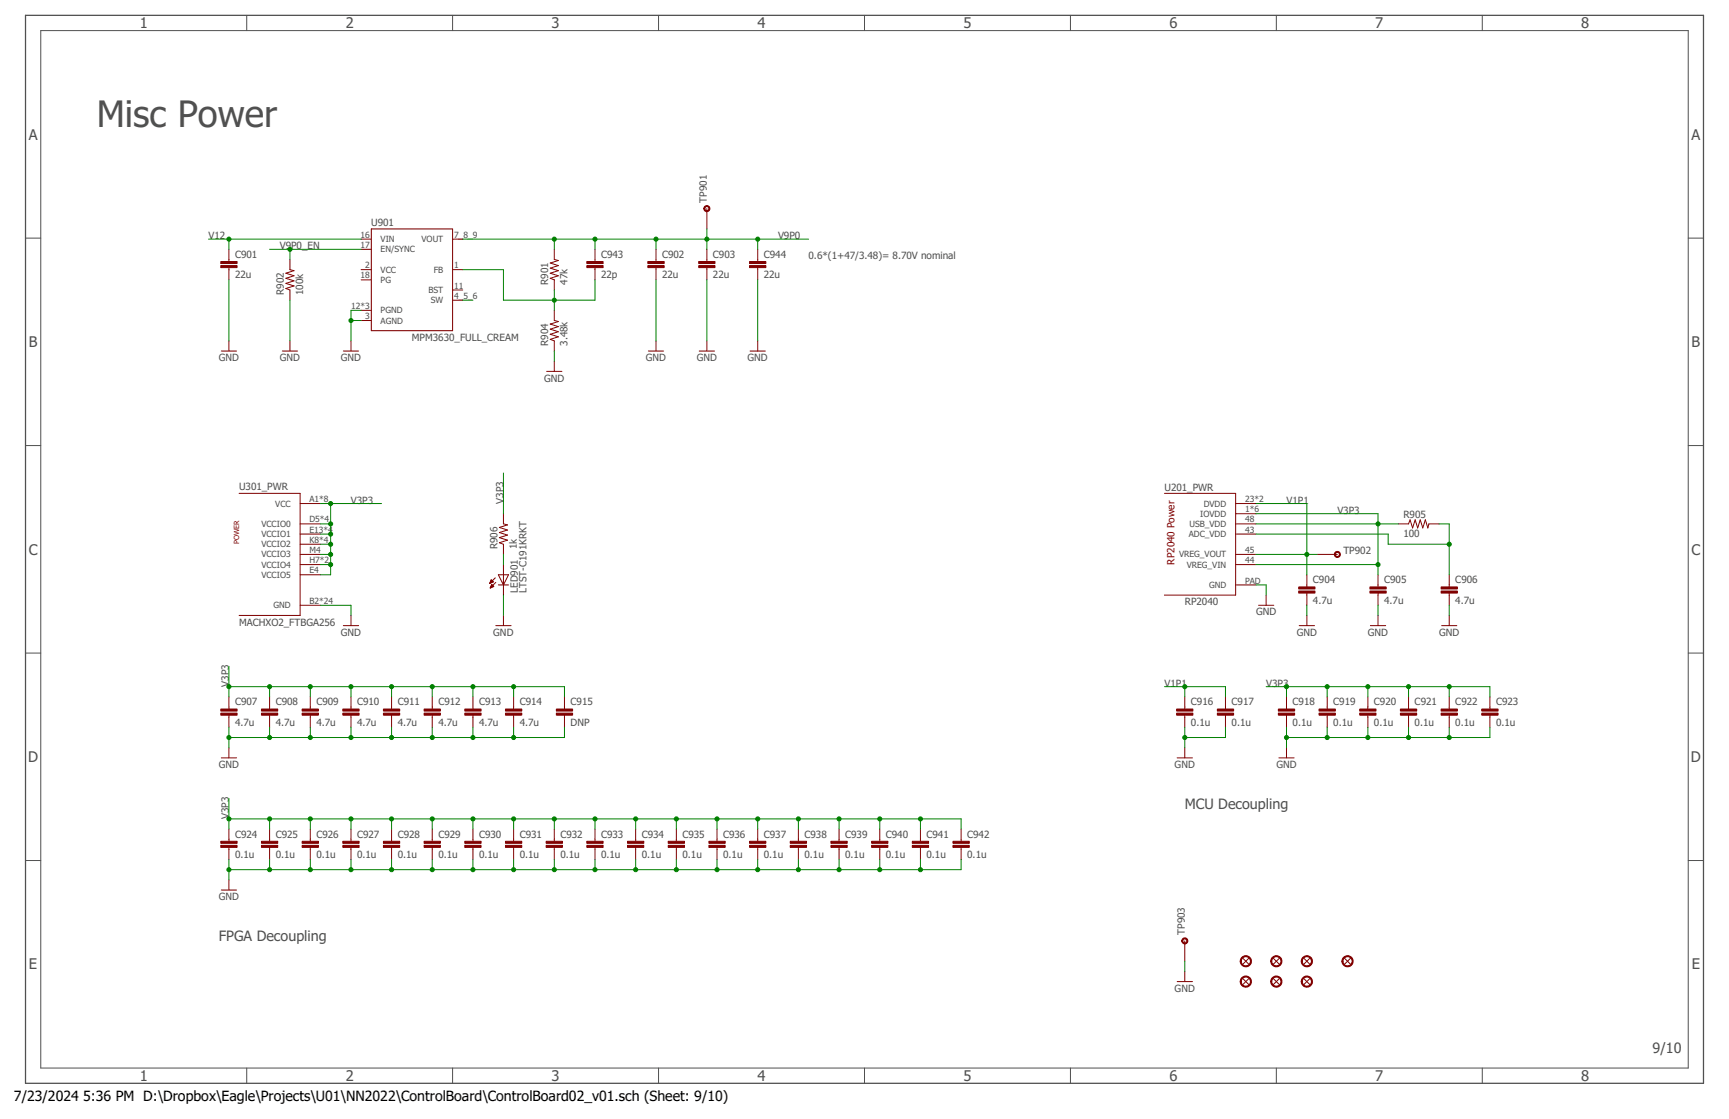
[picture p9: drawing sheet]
<svg xmlns="http://www.w3.org/2000/svg" width="432mm" height="279mm" viewBox="0 0 432 279" stroke-linecap="round" stroke-linejoin="round" font-family="sans-serif">
<path d="M6.4 3.8h419v266.7h-419z" fill="none" stroke="#505050" stroke-width=".32"/>
<g fill="none" stroke="#505050" stroke-width=".25">
<path d="M10.2 7.6h411.4v259.1h-411.4zM61.6 3.8v3.8M113 3.8v3.8M164.5 3.8v3.8M215.9 3.8v3.8M267.3 3.8v3.8M318.7 3.8v3.8M370.2 3.8v3.8M6.4 59.5h3.8M421.6 59.5h3.8M6.4 111.3h3.8M421.6 111.3h3.8"/>
<path d="M6.4 163.1h3.8M421.6 163.1h3.8M6.4 214.9h3.8M421.6 214.9h3.8M61.6 266.7v3.8M113 266.7v3.8M164.5 266.7v3.8M215.9 266.7v3.8M267.3 266.7v3.8M318.7 266.7v3.8M370.2 266.7v3.8"/>
</g>
<g fill="none" stroke="#800000" stroke-width=".25">
<path d="M90.2 59.7h2.5M92.7 57.2h20.3v25.4h-20.3zM113 59.7h2.6M176.5 52.1v5.1M57.2 62.3v3M57.2 66.8v3.1M72.4 64.8v2.5l1 .3-2 .6 2 .7-2 .6 2 .6-2 .7 2 .6-2 .6 1 .4v2.6M90.2 62.3h2.5M90.2 67.3h2.5M90.2 69.9h2.5M90.2 77.5h2.5M113 67.3h2.6"/>
<path d="M113 72.4h2.6M113 75h2.6M138.4 62.3v2.5l1 .2-2 .7 2 .6-2 .7 2 .6-2 .6 2 .7-2 .6 1 .4v2.5M138.4 77.5v2.5l1 .3-2 .6 2 .7-2 .6 2 .6-2 .7 2 .6-2 .6 1 .4v2.6M148.6 62.3v3M148.6 66.8v3.1M163.8 62.3v3M163.8 66.8v3.1M176.5 62.3v3M176.5 66.8v3.1M189.2 62.3v3M189.2 66.8v3.1"/>
<path d="M55.3 87.7h3.8M57.2 85.1v2.6M70.5 87.7h3.8M72.4 85.1v2.6M85.7 87.7h3.9M87.7 85.1v2.6M90.2 80h2.5M136.5 92.7h3.8M138.4 90.2v2.5M161.9 87.7h3.8M163.8 85.1v2.6M174.6 87.7h3.8"/>
<path d="M176.5 85.1v2.6M187.3 87.7h3.8M189.2 85.1v2.6M59.7 123.2h15.3v30.5h-15.3M75 125.7h5M75 130.8h5M75 133.3h5M75 135.9h5M75 138.4h5M125.7 128.3v2.5l1 .3-2 .6 2 .6-2 .7 2 .6-2 .6 2 .7-2 .6 1 .4v2.5M290.8 123.2h17.8v25.4h-17.8M308.6 125.7h5.1"/>
<path d="M308.6 130.8h5.1M308.6 133.3h5.1M308.6 138.4h5.1M308.6 128.3h5.1M328.9 138.4h5.1M349.2 130.8h2.6l.3-1 .7 2 .6-2 .7 2 .6-2 .6 2 .7-2 .6 2 .2-1h2.6M75 141h5M75 143.5h5M75 151.1h5M85.7 156.2h3.9M87.7 153.7v2.5M122.3 145.6h.1"/>
<path d="M122.4 145.5h.3M122.4 145.4h.5M122.5 145.3h.7M122.5 146.7h.1M122.5 145.2h.6M122.5 146.6h.4M122.6 145h.4M122.6 146.5h.6M122.6 146.4h.7M122.6 144.9h.2M122.7 144.8l-.4 .9M122.7 144.8l.5 .5"/>
<path d="M122.7 144.8h.1M122.7 146.2h.4M122.7 146.1h.3M122.8 146h.1M122.8 145.9l.5 .5-.9 .4zM123.2 145.3l-.9 .4M123.7 144.3l-1.4 1.4M123.8 156.2h3.8M123.8 145.4l-1.4 1.4M124.5 143.5h2.5l-1.3 2.5zM124.5 146h2.5M125.7 141v7.6"/>
<path d="M125.7 153.7v2.5M308.6 141h5.1M308.6 146h5.1M314.3 151.1h3.8M316.2 148.6v2.5M324.5 156.2h3.8M326.4 143.5v3.1M326.4 148.1v3M326.4 153.7v2.5M342.2 156.2h3.9M344.1 143.5v3.1M344.1 148.1v3"/>
<path d="M344.1 153.7v2.5M360 156.2h3.8M361.9 143.5v3.1M361.9 148.1v3M361.9 153.7v2.5M57.2 174v3M57.2 178.6v3M67.3 174v3M67.3 178.6v3M77.5 174v3M77.5 178.6v3M87.7 174v3"/>
<path d="M87.7 178.6v3M97.8 174v3M97.8 178.6v3M107.9 174v3M107.9 178.6v3M118.1 174v3M118.1 178.6v3M128.3 174v3M128.3 178.6v3M141 174v3M141 178.6v3M295.9 174v3"/>
<path d="M295.9 178.6v3M306 174v3M306 178.6v3M321.3 174v3M321.3 178.6v3M331.4 174v3M331.4 178.6v3M341.6 174v3M341.6 178.6v3M351.8 174v3M351.8 178.6v3M361.9 174v3"/>
<path d="M361.9 178.6v3M372.1 174v3M372.1 178.6v3M55.3 189.2h3.8M57.2 186.7v2.5M294 189.2h3.8M295.9 186.7v2.5M319.4 189.2h3.8M321.3 186.7v2.5M57.2 207v3.1M57.2 211.6v3M57.2 219.7v2.5"/>
<path d="M67.3 207v3.1M67.3 211.6v3M77.5 207v3.1M77.5 211.6v3M87.7 207v3.1M87.7 211.6v3M97.8 207v3.1M97.8 211.6v3M107.9 207v3.1M107.9 211.6v3M118.1 207v3.1M118.1 211.6v3"/>
<path d="M128.3 207v3.1M128.3 211.6v3M138.4 207v3.1M138.4 211.6v3M148.6 207v3.1M148.6 211.6v3M158.7 207v3.1M158.7 211.6v3M168.9 207v3.1M168.9 211.6v3M179.1 207v3.1M179.1 211.6v3"/>
<path d="M189.2 207v3.1M189.2 211.6v3M199.4 207v3.1M199.4 211.6v3M209.5 207v3.1M209.5 211.6v3M219.7 207v3.1M219.7 211.6v3M229.9 207v3.1M229.9 211.6v3M240 207v3.1M240 211.6v3"/>
<path d="M55.3 222.2h3.8M295.9 234.9v5.1M310.4 239.2l1.5 1.6M311.9 239.2l-1.5 1.6M318 239.2l1.5 1.6M319.5 239.2l-1.5 1.6M325.6 239.2l1.5 1.6M327.1 239.2l-1.5 1.6M335.8 239.2l1.5 1.6M337.3 239.2l-1.5 1.6M294 245.1h3.8M295.9 242.5v2.6"/>
<path d="M310.4 244.3l1.5 1.6M311.9 244.3l-1.5 1.6M318 244.3l1.5 1.6M319.5 244.3l-1.5 1.6M325.6 244.3l1.5 1.6M327.1 244.3l-1.5 1.6"/>
</g>
<g fill="#800000" stroke="#800000" stroke-width=".25">
<path d="M55.1 211.1h4.1v.5h-4.1z"/>
<path d="M55.1 210.1h4.1v.5h-4.1z"/>
<path d="M65.3 211.1h4.1v.5h-4.1z"/>
<path d="M65.3 210.1h4.1v.5h-4.1z"/>
<path d="M75.5 211.1h4v.5h-4z"/>
<path d="M75.5 210.1h4v.5h-4z"/>
<path d="M85.6 211.1h4.1v.5h-4.1z"/>
<path d="M85.6 210.1h4.1v.5h-4.1z"/>
<path d="M95.8 211.1h4v.5h-4z"/>
<path d="M95.8 210.1h4v.5h-4z"/>
<path d="M105.9 211.1h4.1v.5h-4.1z"/>
<path d="M105.9 210.1h4.1v.5h-4.1z"/>
<path d="M138.9 178.1h4.1v.5h-4.1z"/>
<path d="M138.9 177h4.1v.5h-4.1z"/>
<path d="M55.1 178.1h4.1v.5h-4.1z"/>
<path d="M55.1 177h4.1v.5h-4.1z"/>
<path d="M65.3 178.1h4.1v.5h-4.1z"/>
<path d="M65.3 177h4.1v.5h-4.1z"/>
<path d="M116.1 211.1h4v.5h-4z"/>
<path d="M116.1 210.1h4v.5h-4z"/>
<path d="M126.2 211.1h4.1v.5h-4.1z"/>
<path d="M126.2 210.1h4.1v.5h-4.1z"/>
<path d="M136.4 211.1h4.1v.5h-4.1z"/>
<path d="M136.4 210.1h4.1v.5h-4.1z"/>
<path d="M146.6 211.1h4v.5h-4z"/>
<path d="M146.6 210.1h4v.5h-4z"/>
<path d="M75.5 178.1h4v.5h-4z"/>
<path d="M75.5 177h4v.5h-4z"/>
<path d="M156.7 211.1h4.1v.5h-4.1z"/>
<path d="M156.7 210.1h4.1v.5h-4.1z"/>
<path d="M166.9 211.1h4v.5h-4z"/>
<path d="M166.9 210.1h4v.5h-4z"/>
<path d="M177 211.1h4.1v.5h-4.1z"/>
<path d="M177 210.1h4.1v.5h-4.1z"/>
<path d="M85.6 178.1h4.1v.5h-4.1z"/>
<path d="M85.6 177h4.1v.5h-4.1z"/>
<path d="M187.2 211.1h4.1v.5h-4.1z"/>
<path d="M187.2 210.1h4.1v.5h-4.1z"/>
<path d="M197.4 211.1h4v.5h-4z"/>
<path d="M197.4 210.1h4v.5h-4z"/>
<path d="M207.5 211.1h4.1v.5h-4.1z"/>
<path d="M207.5 210.1h4.1v.5h-4.1z"/>
<path d="M217.7 211.1h4v.5h-4z"/>
<path d="M217.7 210.1h4v.5h-4z"/>
<path d="M227.8 211.1h4.1v.5h-4.1z"/>
<path d="M227.8 210.1h4.1v.5h-4.1z"/>
<path d="M95.8 178.1h4v.5h-4z"/>
<path d="M95.8 177h4v.5h-4z"/>
<path d="M105.9 178.1h4.1v.5h-4.1z"/>
<path d="M105.9 177h4.1v.5h-4.1z"/>
<path d="M116.1 178.1h4v.5h-4z"/>
<path d="M116.1 177h4v.5h-4z"/>
<path d="M126.2 178.1h4.1v.5h-4.1z"/>
<path d="M126.2 177h4.1v.5h-4.1z"/>
<path d="M238 211.1h4.1v.5h-4.1z"/>
<path d="M238 210.1h4.1v.5h-4.1z"/>
<path d="M324.3 147.6h4.1v.5h-4.1z"/>
<path d="M324.3 146.6h4.1v.5h-4.1z"/>
<path d="M342.1 147.6h4.1v.5h-4.1z"/>
<path d="M342.1 146.6h4.1v.5h-4.1z"/>
<path d="M359.9 147.6h4.1v.5h-4.1z"/>
<path d="M359.9 146.6h4.1v.5h-4.1z"/>
<path d="M293.9 178.1h4v.5h-4z"/>
<path d="M293.9 177h4v.5h-4z"/>
<path d="M304 178.1h4.1v.5h-4.1z"/>
<path d="M304 177h4.1v.5h-4.1z"/>
<path d="M319.3 178.1h4v.5h-4z"/>
<path d="M319.3 177h4v.5h-4z"/>
<path d="M329.4 178.1h4.1v.5h-4.1z"/>
<path d="M329.4 177h4.1v.5h-4.1z"/>
<path d="M339.6 178.1h4v.5h-4z"/>
<path d="M339.6 177h4v.5h-4z"/>
<path d="M349.7 178.1h4.1v.5h-4.1z"/>
<path d="M349.7 177h4.1v.5h-4.1z"/>
<path d="M359.9 178.1h4.1v.5h-4.1z"/>
<path d="M359.9 177h4.1v.5h-4.1z"/>
<path d="M370.1 178.1h4v.5h-4z"/>
<path d="M370.1 177h4v.5h-4z"/>
<path d="M161.8 66.3h4.1v.5h-4.1z"/>
<path d="M161.8 65.3h4.1v.5h-4.1z"/>
<path d="M174.5 66.3h4.1v.5h-4.1z"/>
<path d="M174.5 65.3h4.1v.5h-4.1z"/>
<path d="M55.1 66.3h4.1v.5h-4.1z"/>
<path d="M55.1 65.3h4.1v.5h-4.1z"/>
<path d="M146.6 66.3h4v.5h-4z"/>
<path d="M146.6 65.3h4v.5h-4z"/>
<path d="M187.2 66.3h4.1v.5h-4.1z"/>
<path d="M187.2 65.3h4.1v.5h-4.1z"/>
</g>
<g fill="#800000" stroke="#800000" stroke-width=".25">
<path d="M310.1 239.1a1.4 1.4 0 0 1 2.2 .2 1.4 1.4 0 0 1-.8 2.1 1.4 1.4 0 0 1-1.8-1.4h.3a1.15 1.15 0 0 1 1.6-1 1.15 1.15 0 0 1 .3 1.9 1.15 1.15 0 0 1-1.9-.6v-.3h-.3z" fill-rule="evenodd"/>
<path d="M317.7 239.1a1.4 1.4 0 0 1 2.3 .2 1.4 1.4 0 0 1-.9 2.1 1.4 1.4 0 0 1-1.7-1.4h.2a1.15 1.15 0 0 1 1.6-1 1.15 1.15 0 0 1 .3 1.9 1.15 1.15 0 0 1-1.9-.6v-.3h-.2z" fill-rule="evenodd"/>
<path d="M325.4 239.1a1.4 1.4 0 0 1 2.2 .2 1.4 1.4 0 0 1-.9 2.1 1.4 1.4 0 0 1-1.7-1.4h.2a1.15 1.15 0 0 1 1.6-1 1.15 1.15 0 0 1 .3 1.9 1.15 1.15 0 0 1-1.8-.6l-.1-.3h-.2z" fill-rule="evenodd"/>
<path d="M310.1 244.1a1.4 1.4 0 0 1 2.2 .3 1.4 1.4 0 0 1-.8 2.1 1.4 1.4 0 0 1-1.8-1.4h.3a1.15 1.15 0 0 1 1.6-1.1 1.15 1.15 0 0 1 .3 1.9 1.15 1.15 0 0 1-1.9-.5v-.3h-.3z" fill-rule="evenodd"/>
<path d="M317.7 244.1a1.4 1.4 0 0 1 2.3 .3 1.4 1.4 0 0 1-.9 2.1 1.4 1.4 0 0 1-1.7-1.4h.2a1.15 1.15 0 0 1 1.6-1.1 1.15 1.15 0 0 1 .3 1.9 1.15 1.15 0 0 1-1.9-.5v-.3h-.2z" fill-rule="evenodd"/>
<path d="M325.4 244.1a1.4 1.4 0 0 1 2.2 .3 1.4 1.4 0 0 1-.9 2.1 1.4 1.4 0 0 1-1.7-1.4h.2a1.15 1.15 0 0 1 1.6-1.1 1.15 1.15 0 0 1 .3 1.9 1.15 1.15 0 0 1-1.8-.5l-.1-.3h-.2z" fill-rule="evenodd"/>
<path d="M335.5 239.1a1.4 1.4 0 0 1 2.2 .2 1.4 1.4 0 0 1-.8 2.1 1.4 1.4 0 0 1-1.8-1.4h.3a1.15 1.15 0 0 1 1.6-1 1.15 1.15 0 0 1 .3 1.9 1.15 1.15 0 0 1-1.9-.6v-.3h-.3z" fill-rule="evenodd"/>
<path d="M333.4 137.9a.76 .76 0 0 1 1.2 .1 .76 .76 0 0 1-.4 1.2 .76 .76 0 0 1-1-.8h.3a.51 .51 0 0 1 .7-.5 .51 .51 0 0 1 .2 .8 .51 .51 0 0 1-.9-.1v-.2h-.3z" fill-rule="evenodd"/>
<path d="M175.9 51.6a.76 .76 0 0 1 1.3 .1 .76 .76 0 0 1-.4 1.1 .76 .76 0 0 1-1-.7h.2a.52 .52 0 0 1 .8-.5 .52 .52 0 0 1 .1 .9 .52 .52 0 0 1-.9-.2v-.2h-.2z" fill-rule="evenodd"/>
<path d="M295.3 234.4a.76 .76 0 0 1 1.2 .1 .76 .76 0 0 1-.4 1.2 .76 .76 0 0 1-1-.8h.3a.51 .51 0 0 1 .7-.5 .51 .51 0 0 1 .2 .9 .51 .51 0 0 1-.9-.2v-.2h-.3z" fill-rule="evenodd"/>
</g>
<g fill="none" stroke="#008000" stroke-width=".25">
<path d="M52.1 59.7h38.1M57.2 59.7v2.6M115.6 59.7h86.3M138.4 59.7v2.6M148.6 59.7v2.6M163.8 59.7v2.6M176.5 57.2v5.1M189.2 59.7v2.6M57.2 69.9v15.2M67.3 62.3h22.9M72.4 62.3v2.5M72.4 75v10.1"/>
<path d="M90.2 77.5h-2.5v7.6M115.6 67.3h10.1v7.7h22.9v-5.1M115.6 75h2.5M138.4 72.4v5.1M163.8 69.9v15.2M176.5 69.9v15.2M189.2 69.9v15.2M87.7 80h2.5M138.4 87.7v2.5M125.7 118.1v10.2M80 125.7h15.3M80 130.8h2.6"/>
<path d="M80 133.3h2.6M80 135.9h2.6M80 138.4h2.6M82.6 125.7v17.8h-2.6M125.7 138.4v2.6M313.7 125.7h12.7v17.8M313.7 128.3h30.4v15.2M313.7 130.8h35.5M313.7 133.3h33v2.6h15.2M313.7 138.4h15.2M359.4 130.8h2.5v12.7M80 151.1h7.7v2.6"/>
<path d="M80 141h2.6M125.7 148.6v5.1M313.7 146h2.5v2.6M313.7 141h30.4M326.4 151.1v2.6M344.1 151.1v2.6M361.9 151.1v2.6M57.2 166.4v7.6M57.2 171.4h83.8v2.6M67.3 171.4v2.6M77.5 171.4v2.6M87.7 171.4v2.6"/>
<path d="M97.8 171.4v2.6M107.9 171.4v2.6M118.1 171.4v2.6M128.3 171.4v2.6M290.8 171.4h15.2v2.6M295.9 171.4v2.6M316.2 171.4h55.9v2.6M321.3 171.4v2.6M331.4 171.4v2.6M341.6 171.4v2.6M351.8 171.4v2.6M361.9 171.4v2.6"/>
<path d="M57.2 181.6v5.1M57.2 199.4v7.6M67.3 181.6v2.5M77.5 181.6v2.5M87.7 181.6v2.5M97.8 181.6v2.5M107.9 181.6v2.5M118.1 181.6v2.5M128.3 181.6v2.5M141 181.6v2.5h-83.8M295.9 181.6v5.1M306 181.6v2.5h-10.1"/>
<path d="M321.3 181.6v5.1M331.4 181.6v2.5M341.6 181.6v2.5M351.8 181.6v2.5M361.9 181.6v2.5M372.1 181.6v2.5h-50.8M57.2 214.6v5.1M57.2 204.5h182.8v2.5M67.3 204.5v2.5M67.3 214.6v2.5M77.5 204.5v2.5M77.5 214.6v2.5"/>
<path d="M87.7 204.5v2.5M87.7 214.6v2.5M97.8 204.5v2.5M97.8 214.6v2.5M107.9 204.5v2.5M107.9 214.6v2.5M118.1 204.5v2.5M118.1 214.6v2.5M128.3 204.5v2.5M128.3 214.6v2.5M138.4 204.5v2.5M138.4 214.6v2.5"/>
<path d="M148.6 204.5v2.5M148.6 214.6v2.5M158.7 204.5v2.5M158.7 214.6v2.5M168.9 204.5v2.5M168.9 214.6v2.5M179.1 204.5v2.5M179.1 214.6v2.5M189.2 204.5v2.5M189.2 214.6v2.5M199.4 204.5v2.5M199.4 214.6v2.5"/>
<path d="M209.5 204.5v2.5M209.5 214.6v2.5M219.7 204.5v2.5M219.7 214.6v2.5M229.9 204.5v2.5M229.9 214.6v2.5M240 214.6v2.5h-182.8M295.9 240v2.5"/>
</g>
<g fill="#008000" stroke="#008000" stroke-width=".25">
<circle cx="57.2" cy="217.1" r=".51"/>
<circle cx="67.3" cy="217.1" r=".51"/>
<circle cx="77.5" cy="217.1" r=".51"/>
<circle cx="87.7" cy="217.1" r=".51"/>
<circle cx="97.8" cy="217.1" r=".51"/>
<circle cx="107.9" cy="217.1" r=".51"/>
<circle cx="128.3" cy="217.1" r=".51"/>
<circle cx="118.1" cy="217.1" r=".51"/>
<circle cx="138.4" cy="217.1" r=".51"/>
<circle cx="148.6" cy="217.1" r=".51"/>
<circle cx="158.7" cy="217.1" r=".51"/>
<circle cx="168.9" cy="217.1" r=".51"/>
<circle cx="179.1" cy="217.1" r=".51"/>
<circle cx="219.7" cy="217.1" r=".51"/>
<circle cx="209.5" cy="217.1" r=".51"/>
<circle cx="199.4" cy="217.1" r=".51"/>
<circle cx="189.2" cy="217.1" r=".51"/>
<circle cx="229.9" cy="217.1" r=".51"/>
<circle cx="57.2" cy="184.1" r=".51"/>
<circle cx="67.3" cy="184.1" r=".51"/>
<circle cx="77.5" cy="184.1" r=".51"/>
<circle cx="87.7" cy="184.1" r=".51"/>
<circle cx="97.8" cy="184.1" r=".51"/>
<circle cx="107.9" cy="184.1" r=".51"/>
<circle cx="118.1" cy="184.1" r=".51"/>
<circle cx="128.3" cy="184.1" r=".51"/>
<circle cx="295.9" cy="184.1" r=".51"/>
<circle cx="321.3" cy="184.1" r=".51"/>
<circle cx="331.4" cy="184.1" r=".51"/>
<circle cx="351.8" cy="184.1" r=".51"/>
<circle cx="341.6" cy="184.1" r=".51"/>
<circle cx="361.9" cy="184.1" r=".51"/>
<circle cx="87.7" cy="80" r=".51"/>
<circle cx="82.6" cy="125.7" r=".51"/>
<circle cx="82.6" cy="130.8" r=".51"/>
<circle cx="82.6" cy="133.3" r=".51"/>
<circle cx="82.6" cy="135.9" r=".51"/>
<circle cx="82.6" cy="138.4" r=".51"/>
<circle cx="82.6" cy="141" r=".51"/>
<circle cx="57.2" cy="204.5" r=".51"/>
<circle cx="67.3" cy="204.5" r=".51"/>
<circle cx="77.5" cy="204.5" r=".51"/>
<circle cx="87.7" cy="204.5" r=".51"/>
<circle cx="97.8" cy="204.5" r=".51"/>
<circle cx="107.9" cy="204.5" r=".51"/>
<circle cx="128.3" cy="204.5" r=".51"/>
<circle cx="118.1" cy="204.5" r=".51"/>
<circle cx="138.4" cy="204.5" r=".51"/>
<circle cx="148.6" cy="204.5" r=".51"/>
<circle cx="158.7" cy="204.5" r=".51"/>
<circle cx="168.9" cy="204.5" r=".51"/>
<circle cx="179.1" cy="204.5" r=".51"/>
<circle cx="229.9" cy="204.5" r=".51"/>
<circle cx="219.7" cy="204.5" r=".51"/>
<circle cx="209.5" cy="204.5" r=".51"/>
<circle cx="199.4" cy="204.5" r=".51"/>
<circle cx="189.2" cy="204.5" r=".51"/>
<circle cx="57.2" cy="171.4" r=".51"/>
<circle cx="67.3" cy="171.4" r=".51"/>
<circle cx="77.5" cy="171.4" r=".51"/>
<circle cx="87.7" cy="171.4" r=".51"/>
<circle cx="118.1" cy="171.4" r=".51"/>
<circle cx="107.9" cy="171.4" r=".51"/>
<circle cx="97.8" cy="171.4" r=".51"/>
<circle cx="128.3" cy="171.4" r=".51"/>
<circle cx="344.1" cy="141" r=".51"/>
<circle cx="344.1" cy="130.8" r=".51"/>
<circle cx="321.3" cy="171.4" r=".51"/>
<circle cx="331.4" cy="171.4" r=".51"/>
<circle cx="341.6" cy="171.4" r=".51"/>
<circle cx="351.8" cy="171.4" r=".51"/>
<circle cx="361.9" cy="171.4" r=".51"/>
<circle cx="326.4" cy="138.4" r=".51"/>
<circle cx="295.9" cy="171.4" r=".51"/>
<circle cx="361.9" cy="135.9" r=".51"/>
<circle cx="57.2" cy="59.7" r=".51"/>
<circle cx="138.4" cy="59.7" r=".51"/>
<circle cx="163.8" cy="59.7" r=".51"/>
<circle cx="176.5" cy="59.7" r=".51"/>
<circle cx="148.6" cy="59.7" r=".51"/>
<circle cx="189.2" cy="59.7" r=".51"/>
<circle cx="138.4" cy="75" r=".51"/>
<circle cx="72.4" cy="62.3" r=".51"/>
</g>
<text font-size="9.1" fill="#505050" x="24.1" y="31.8">Misc Power</text>
<g font-size="3.7" fill="#505050">
<text x="34.9" y="7">1</text>
<text x="86.3" y="7">2</text>
<text x="137.8" y="7">3</text>
<text x="189.2" y="7">4</text>
<text x="240.6" y="7">5</text>
<text x="292" y="7">6</text>
<text x="343.5" y="7">7</text>
<text x="394.9" y="7">8</text>
<text x="7.2" y="34.8">A</text>
<text x="422.4" y="34.8">A</text>
<text x="7.2" y="86.6">B</text>
<text x="422.4" y="86.6">B</text>
<text x="7.2" y="138.5">C</text>
<text x="422.4" y="138.5">C</text>
<text x="7" y="190.3">D</text>
<text x="422.3" y="190.3">D</text>
<text x="7.2" y="242.1">E</text>
<text x="422.5" y="242.1">E</text>
<text x="34.9" y="269.9">1</text>
<text x="86.3" y="269.9">2</text>
<text x="137.8" y="269.9">3</text>
<text x="189.2" y="269.9">4</text>
<text x="240.6" y="269.9">5</text>
<text x="292" y="269.9">6</text>
<text x="343.5" y="269.9">7</text>
<text x="394.9" y="269.9">8</text>
</g>
<g font-size="3.6" fill="#505050">
<text x="295.9" y="201.9">MCU Decoupling</text>
<text x="54.6" y="234.9">FPGA Decoupling</text>
<text x="412.7" y="262.9">9/10</text>
</g>
<g font-size="3.5">
<text x="3.5" y="274.9">7/23/2024</text>
<text x="20.8" y="274.9">5:36 PM D:\Dropbox\Eagle\Projects\U01\NN2022\ControlBoard\ControlBoard02_v01.sch (Sheet: 9/10)</text>
</g>
<g font-size="2.5" fill="#505050">
<text x="176.5" y="50.6" transform="rotate(-90 176.5 50.6)">TP901</text>
<text x="52.1" y="59.7">V12</text>
<text x="92.7" y="56.4">U901</text>
<text x="194.3" y="59.7">V9P0</text>
<text x="58.7" y="64.4">C901</text>
<text x="69.9" y="62.2">V9P0_EN</text>
<text x="150.1" y="64.4">C943</text>
<text x="165.4" y="64.4">C902</text>
<text x="178.1" y="64.4">C903</text>
<text x="190.8" y="64.4">C944</text>
<text x="201.9" y="64.8">0.6*(1+47/3.48)= 8.70V nominal</text>
<text x="58.7" y="69.5">22u</text>
<text x="136.9" y="71.1" transform="rotate(-90 136.9 71.1)">R901</text>
<text x="141.7" y="71.1" transform="rotate(-90 141.7 71.1)">47k</text>
<text x="150.1" y="69.5">22p</text>
<text x="165.4" y="69.5">22u</text>
<text x="178.1" y="69.5">22u</text>
<text x="190.8" y="69.5">22u</text>
<text x="70.9" y="73.7" transform="rotate(-90 70.9 73.7)">R902</text>
<text x="75.7" y="73.7" transform="rotate(-90 75.7 73.7)">100k</text>
<text x="102.9" y="85.1">MPM3630_FULL_CREAM</text>
<text x="136.9" y="86.4" transform="rotate(-90 136.9 86.4)">R904</text>
<text x="141.7" y="86.4" transform="rotate(-90 141.7 86.4)">3.48k</text>
<text x="54.6" y="90.2">GND</text>
<text x="69.9" y="90.2">GND</text>
<text x="85.1" y="90.2">GND</text>
<text x="135.9" y="95.3">GND</text>
<text x="161.3" y="90.2">GND</text>
<text x="174" y="90.2">GND</text>
<text x="186.7" y="90.2">GND</text>
<text x="59.7" y="122.4">U301_PWR</text>
<text x="87.6" y="125.7">V3P3</text>
<text x="125.7" y="125.7" transform="rotate(-90 125.7 125.7)">V3P3</text>
<text x="290.8" y="122.7">U201_PWR</text>
<text x="321.3" y="125.7">V1P1</text>
<text x="334" y="128.3">V3P3</text>
<text x="350.5" y="129.3">R905</text>
<text x="124.2" y="137.2" transform="rotate(-90 124.2 137.2)">R906</text>
<text x="129" y="137.2" transform="rotate(-90 129 137.2)">1k</text>
<text x="350.5" y="134.1">100</text>
<text x="335.5" y="138.4">TP902</text>
<text x="129.3" y="148.1" transform="rotate(-90 129.3 148.1)">LED901</text>
<text x="131.5" y="148.1" transform="rotate(-90 131.5 148.1)">LTST-C191KRKT</text>
<text x="327.9" y="145.7">C904</text>
<text x="345.7" y="145.7">C905</text>
<text x="363.5" y="145.7">C906</text>
<text x="295.9" y="151.1">RP2040</text>
<text x="313.7" y="153.7">GND</text>
<text x="327.9" y="150.8">4.7u</text>
<text x="345.7" y="150.8">4.7u</text>
<text x="363.5" y="150.8">4.7u</text>
<text x="59.7" y="156.2">MACHXO2_FTBGA256</text>
<text x="85.1" y="158.7">GND</text>
<text x="123.2" y="158.7">GND</text>
<text x="323.8" y="158.7">GND</text>
<text x="341.6" y="158.7">GND</text>
<text x="359.4" y="158.7">GND</text>
<text x="57.2" y="171.4" transform="rotate(-90 57.2 171.4)">V3P3</text>
<text x="290.8" y="171.4">V1P1</text>
<text x="316.2" y="171.4">V3P3</text>
<text x="58.7" y="176.1">C907</text>
<text x="68.8" y="176.1">C908</text>
<text x="79" y="176.1">C909</text>
<text x="89.2" y="176.1">C910</text>
<text x="99.3" y="176.1">C911</text>
<text x="109.5" y="176.1">C912</text>
<text x="119.6" y="176.1">C913</text>
<text x="129.8" y="176.1">C914</text>
<text x="142.5" y="176.1">C915</text>
<text x="297.4" y="176.1">C916</text>
<text x="307.6" y="176.1">C917</text>
<text x="322.8" y="176.1">C918</text>
<text x="333" y="176.1">C919</text>
<text x="343.1" y="176.1">C920</text>
<text x="353.3" y="176.1">C921</text>
<text x="363.5" y="176.1">C922</text>
<text x="373.6" y="176.1">C923</text>
<text x="58.7" y="181.2">4.7u</text>
<text x="68.8" y="181.2">4.7u</text>
<text x="79" y="181.2">4.7u</text>
<text x="89.2" y="181.2">4.7u</text>
<text x="99.3" y="181.2">4.7u</text>
<text x="109.5" y="181.2">4.7u</text>
<text x="119.6" y="181.2">4.7u</text>
<text x="129.8" y="181.2">4.7u</text>
<text x="142.5" y="181.2">DNP</text>
<text x="297.4" y="181.2">0.1u</text>
<text x="307.6" y="181.2">0.1u</text>
<text x="322.8" y="181.2">0.1u</text>
<text x="333" y="181.2">0.1u</text>
<text x="343.1" y="181.2">0.1u</text>
<text x="353.3" y="181.2">0.1u</text>
<text x="363.5" y="181.2">0.1u</text>
<text x="373.6" y="181.2">0.1u</text>
<text x="54.6" y="191.8">GND</text>
<text x="293.4" y="191.8">GND</text>
<text x="318.8" y="191.8">GND</text>
<text x="57.2" y="204.5" transform="rotate(-90 57.2 204.5)">V3P3</text>
<text x="58.7" y="209.2">C924</text>
<text x="68.8" y="209.2">C925</text>
<text x="79" y="209.2">C926</text>
<text x="89.2" y="209.2">C927</text>
<text x="99.3" y="209.2">C928</text>
<text x="109.5" y="209.2">C929</text>
<text x="119.6" y="209.2">C930</text>
<text x="129.8" y="209.2">C931</text>
<text x="140" y="209.2">C932</text>
<text x="150.1" y="209.2">C933</text>
<text x="160.3" y="209.2">C934</text>
<text x="170.4" y="209.2">C935</text>
<text x="180.6" y="209.2">C936</text>
<text x="190.8" y="209.2">C937</text>
<text x="200.9" y="209.2">C938</text>
<text x="211.1" y="209.2">C939</text>
<text x="221.2" y="209.2">C940</text>
<text x="231.4" y="209.2">C941</text>
<text x="241.5" y="209.2">C942</text>
<text x="58.7" y="214.2">0.1u</text>
<text x="68.8" y="214.2">0.1u</text>
<text x="79" y="214.2">0.1u</text>
<text x="89.2" y="214.2">0.1u</text>
<text x="99.3" y="214.2">0.1u</text>
<text x="109.5" y="214.2">0.1u</text>
<text x="119.6" y="214.2">0.1u</text>
<text x="129.8" y="214.2">0.1u</text>
<text x="140" y="214.2">0.1u</text>
<text x="150.1" y="214.2">0.1u</text>
<text x="160.3" y="214.2">0.1u</text>
<text x="170.4" y="214.2">0.1u</text>
<text x="180.6" y="214.2">0.1u</text>
<text x="190.8" y="214.2">0.1u</text>
<text x="200.9" y="214.2">0.1u</text>
<text x="211.1" y="214.2">0.1u</text>
<text x="221.2" y="214.2">0.1u</text>
<text x="231.4" y="214.2">0.1u</text>
<text x="241.5" y="214.2">0.1u</text>
<text x="54.6" y="224.8">GND</text>
<text x="295.9" y="233.4" transform="rotate(-90 295.9 233.4)">TP903</text>
<text x="293.4" y="247.6">GND</text>
</g>
<text font-size="2.5" fill="#800000" x="293.4" y="141" transform="rotate(-90 293.4 141)">RP2040 Power</text>
<g font-size="2.1" fill="#505050">
<text x="90" y="59.4">16</text>
<text x="113.4" y="59.4">7_8_9</text>
<text x="90" y="61.9">17</text>
<text x="95.1" y="60.5">VIN</text>
<text x="95.1" y="63">EN/SYNC</text>
<text x="105.3" y="60.5">VOUT</text>
<text x="90" y="69.5">18</text>
<text x="91.2" y="67">2</text>
<text x="95.1" y="68.1">VCC</text>
<text x="95.1" y="70.6">PG</text>
<text x="108.3" y="68.1">FB</text>
<text x="113.4" y="67">1</text>
<text x="87.7" y="77.1">12*3</text>
<text x="107" y="73.2">BST</text>
<text x="107.6" y="75.7">SW</text>
<text x="113.4" y="72.1">11</text>
<text x="113.4" y="74.6">4_5_6</text>
<text x="91.2" y="79.7">3</text>
<text x="95.1" y="78.2">PGND</text>
<text x="95.1" y="80.8">AGND</text>
<text x="77.3" y="125.4">A1*8</text>
<text x="310.9" y="125.4">23*2</text>
<text x="65.3" y="131.6">VCCIO0</text>
<text x="68.8" y="126.5">VCC</text>
<text x="77.3" y="130.5">D5*4</text>
<text x="297.1" y="131.6">USB_VDD</text>
<text x="299.8" y="129">IOVDD</text>
<text x="300.6" y="126.5">DVDD</text>
<text x="310.9" y="127.9">1*6</text>
<text x="310.9" y="130.5">48</text>
<text x="65.3" y="134.1">VCCIO1</text>
<text x="65.3" y="136.7">VCCIO2</text>
<text x="77.3" y="133">E13*4</text>
<text x="77.3" y="135.5">K8*4</text>
<text x="296.9" y="134.1">ADC_VDD</text>
<text x="310.9" y="133">43</text>
<text x="65.3" y="139.2">VCCIO3</text>
<text x="65.3" y="141.7">VCCIO4</text>
<text x="77.3" y="138.1">M4</text>
<text x="77.3" y="140.6">H7*2</text>
<text x="77.3" y="143.2">E4</text>
<text x="294.4" y="139.2">VREG_VOUT</text>
<text x="296.4" y="141.7">VREG_VIN</text>
<text x="310.9" y="138.1">45</text>
<text x="310.9" y="140.6">44</text>
<text x="65.3" y="144.3">VCCIO5</text>
<text x="302" y="146.8">GND</text>
<text x="310.9" y="145.7">PAD</text>
<text x="68.3" y="151.9">GND</text>
<text x="77.3" y="150.8">B2*24</text>
</g>
<text font-size="1.8" fill="#800000" x="59.7" y="135.9" transform="rotate(-90 59.7 135.9)">POWER</text>
</svg>
